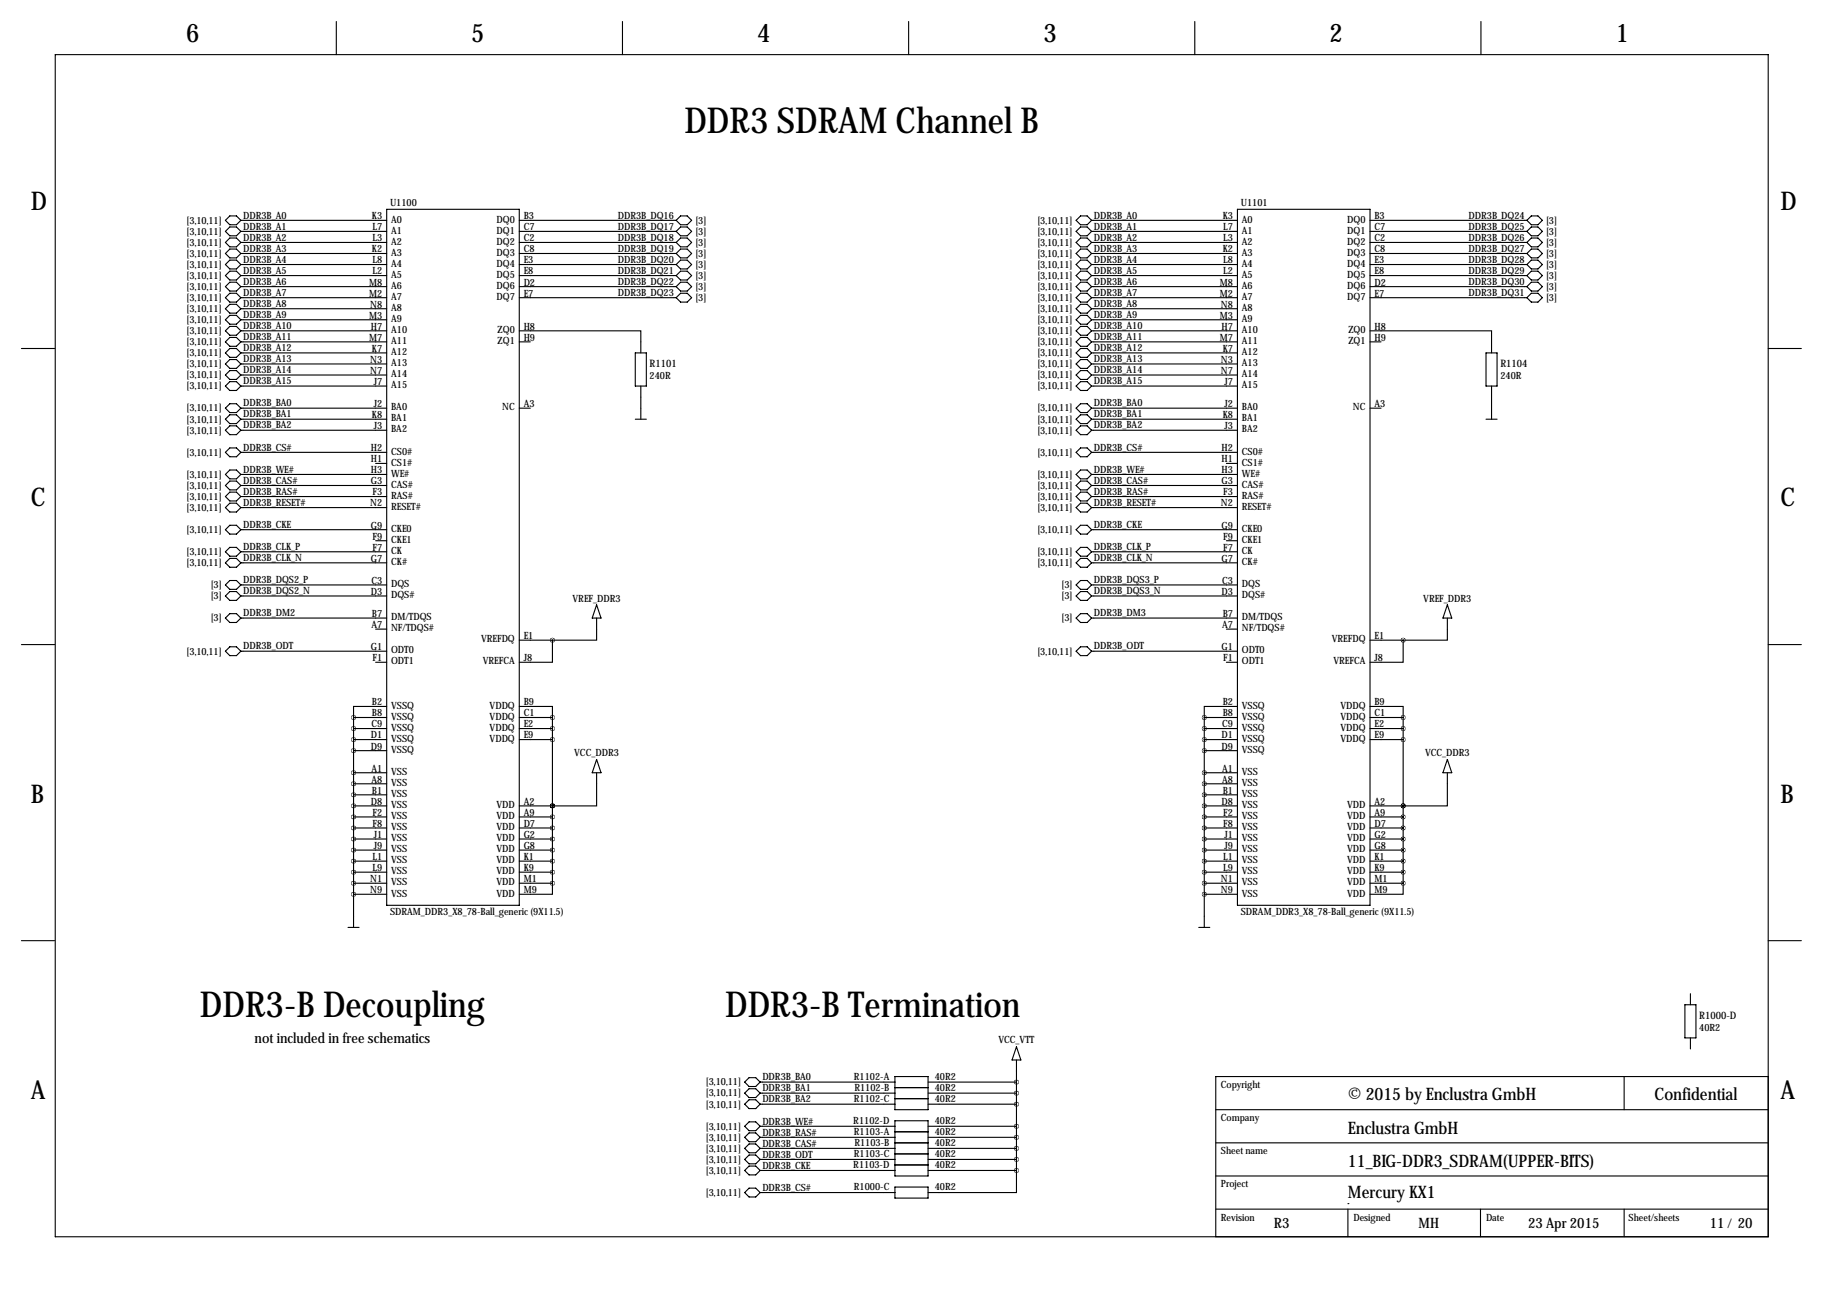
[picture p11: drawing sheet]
<svg xmlns="http://www.w3.org/2000/svg" width="419mm" height="297mm" viewBox="0 0 419 297" stroke-linecap="round" stroke-linejoin="round" font-family="sans-serif">
<g fill="none" stroke="#000" stroke-width=".25">
<path d="M12.7 12.6h393.8v271.7h-393.8zM77.3 4.9v7.7M143.1 4.9v7.7M208.9 4.9v7.7M274.7 4.9v7.7M340.5 4.9v7.7M52.8 49.6h1.6l1 1.1-1 1h-1.6l-1-1zM52.8 52.2h1.6l1 1-1 1h-1.6l-1-1zM52.8 54.7h1.6l1 1-1 1.1h-1.6l-1-1.1zM52.8 57.3h1.6l1 1-1 1h-1.6l-1-1zM52.8 59.8h1.6l1 1-1 1h-1.6l-1-1zM55.4 50.7h33.5"/>
<path d="M55.4 53.2h33.5M55.4 55.7h33.5M55.4 58.3h33.5M88.9 48.1h30.5v160h-30.5zM119.4 50.7h36M119.4 53.2h36M119.4 55.7h36M119.4 58.3h36M156.5 49.6h1.5l1 1.1-1 1h-1.5l-1.1-1zM156.5 52.2h1.5l1 1-1 1h-1.5l-1.1-1zM156.5 54.7h1.5l1 1-1 1.1h-1.5l-1.1-1.1zM156.5 57.3h1.5l1 1-1 1h-1.5l-1.1-1z"/>
<path d="M156.5 59.8h1.5l1 1-1 1h-1.5l-1.1-1zM248.4 49.6h1.5l1.1 1.1-1.1 1h-1.5l-1-1zM248.4 52.2h1.5l1.1 1-1.1 1h-1.5l-1-1zM248.4 54.7h1.5l1.1 1-1.1 1.1h-1.5l-1-1.1zM248.4 57.3h1.5l1.1 1-1.1 1h-1.5l-1-1zM248.4 59.8h1.5l1.1 1-1.1 1h-1.5l-1-1zM251 50.7h33.5M251 53.2h33.5M251 55.7h33.5M251 58.3h33.5M284.5 48.1h30.5v160h-30.5zM315 50.7h36"/>
<path d="M315 53.2h36M315 55.7h36M315 58.3h36M351 50.7l1-1.1h1.6l1 1.1-1 1h-1.6zM351 53.2l1-1h1.6l1 1-1 1h-1.6zM351 55.7l1-1h1.6l1 1-1 1.1h-1.6zM351 58.3l1-1h1.6l1 1-1 1h-1.6zM52.8 62.3h1.6l1 1.1-1 1h-1.6l-1-1zM52.8 64.9h1.6l1 1-1 1h-1.6l-1-1zM52.8 67.4h1.6l1 1-1 1.1h-1.6l-1-1.1zM52.8 70h1.6l1 1-1 1h-1.6l-1-1zM52.8 72.5h1.6l1 1-1 1h-1.6l-1-1z"/>
<path d="M52.8 75h1.6l1 1.1-1 1h-1.6l-1-1zM52.8 77.6h1.6l1 1-1 1h-1.6l-1-1zM55.4 60.8h33.5M55.4 63.4h33.5M55.4 65.9h33.5M55.4 68.4h33.5M55.4 71h33.5M55.4 73.5h33.5M55.4 76.1h33.5M55.4 78.6h33.5M119.4 76.1h27.9v5M119.4 60.8h36"/>
<path d="M119.4 63.4h36M119.4 65.9h36M119.4 68.4h36M119.4 78.6h2.5M156.5 62.3h1.5l1 1.1-1 1h-1.5l-1.1-1zM156.5 64.9h1.5l1 1-1 1h-1.5l-1.1-1zM156.5 67.4h1.5l1 1-1 1.1h-1.5l-1.1-1.1zM248.4 62.3h1.5l1.1 1.1-1.1 1h-1.5l-1-1zM248.4 64.9h1.5l1.1 1-1.1 1h-1.5l-1-1zM248.4 67.4h1.5l1.1 1-1.1 1.1h-1.5l-1-1.1zM248.4 70h1.5l1.1 1-1.1 1h-1.5l-1-1zM248.4 72.5h1.5l1.1 1-1.1 1h-1.5l-1-1z"/>
<path d="M248.4 75h1.5l1.1 1.1-1.1 1h-1.5l-1-1zM248.4 77.6h1.5l1.1 1-1.1 1h-1.5l-1-1zM251 60.8h33.5M251 63.4h33.5M251 65.9h33.5M251 68.4h33.5M251 71h33.5M251 73.5h33.5M251 76.1h33.5M251 78.6h33.5M315 76.1h27.9v5M315 60.8h36"/>
<path d="M315 63.4h36M315 65.9h36M315 68.4h36M315 78.6h2.5M351 60.8l1-1h1.6l1 1-1 1h-1.6zM351 63.4l1-1.1h1.6l1 1.1-1 1h-1.6zM351 65.9l1-1h1.6l1 1-1 1h-1.6zM352 67.4h1.6l1 1-1 1.1h-1.6l-1-1.1zM4.9 80.1h7.6M52.8 80.1h1.6l1 1-1 1.1h-1.6l-1-1.1zM52.8 92.8h1.6l1 1-1 1.1h-1.6l-1-1.1zM52.8 95.4h1.6l1 1-1 1h-1.6l-1-1z"/>
<path d="M52.8 97.9h1.6l1 1-1 1h-1.6l-1-1zM52.8 82.7h1.6l1 1-1 1h-1.6l-1-1zM52.8 85.2h1.6l1 1-1 1h-1.6l-1-1zM52.8 87.7h1.6l1 1.1-1 1h-1.6l-1-1zM55.4 88.8h33.5M55.4 81.1h33.5M55.4 83.7h33.5M55.4 86.2h33.5M55.4 93.8h33.5M55.4 96.4h33.5M55.4 98.9h33.5M119.4 93.8h2.5"/>
<path d="M146 81.1h2.6v7.7h-2.6zM146 96.4h2.6M147.3 88.8v7.6M248.4 80.1h1.5l1.1 1-1.1 1.1h-1.5l-1-1.1zM248.4 92.8h1.5l1.1 1-1.1 1.1h-1.5l-1-1.1zM248.4 95.4h1.5l1.1 1-1.1 1h-1.5l-1-1zM248.4 97.9h1.5l1.1 1-1.1 1h-1.5l-1-1zM248.4 82.7h1.5l1.1 1-1.1 1h-1.5l-1-1zM248.4 85.2h1.5l1.1 1-1.1 1h-1.5l-1-1zM248.4 87.7h1.5l1.1 1.1-1.1 1h-1.5l-1-1zM251 88.8h33.5M251 81.1h33.5"/>
<path d="M251 83.7h33.5M251 86.2h33.5M251 93.8h33.5M251 96.4h33.5M251 98.9h33.5M315 93.8h2.5M341.6 81.1h2.6v7.7h-2.6zM341.6 96.4h2.6M342.9 88.8v7.6M406.5 80.1h7.6M52.8 103h1.6l1 1-1 1h-1.6l-1-1zM52.8 110.6h1.6l1 1-1 1h-1.6l-1-1z"/>
<path d="M52.8 113.1h1.6l1 1.1-1 1h-1.6l-1-1zM52.8 108.1h1.6l1 1-1 1h-1.6l-1-1zM52.8 115.7h1.6l1 1-1 1h-1.6l-1-1zM55.4 104h33.5M55.4 109.1h33.5M55.4 111.6h33.5M55.4 114.2h33.5M55.4 116.7h33.5M86.4 106.5h2.5M248.4 103h1.5l1.1 1-1.1 1h-1.5l-1-1zM248.4 110.6h1.5l1.1 1-1.1 1h-1.5l-1-1zM248.4 113.1h1.5l1.1 1.1-1.1 1h-1.5l-1-1z"/>
<path d="M248.4 108.1h1.5l1.1 1-1.1 1h-1.5l-1-1zM248.4 115.7h1.5l1.1 1-1.1 1h-1.5l-1-1zM251 104h33.5M251 109.1h33.5M251 111.6h33.5M251 114.2h33.5M251 116.7h33.5M281.9 106.5h2.6M51.8 129.4l1-1h1.6l1 1-1 1h-1.6zM52.8 120.8h1.6l1 1-1 1h-1.6l-1-1zM52.8 133.5h1.6l1 1-1 1h-1.6l-1-1zM52.8 136h1.6l1 1-1 1h-1.6l-1-1z"/>
<path d="M52.8 125.8h1.6l1 1.1-1 1h-1.6l-1-1zM55.4 121.8h33.5M55.4 126.9h33.5M55.4 129.4h33.5M55.4 134.5h33.5M55.4 137h33.5M86.4 124.3h2.5M137.2 139.1l1 3h-2.1zM248.4 120.8h1.5l1.1 1-1.1 1h-1.5l-1-1zM248.4 133.5h1.5l1.1 1-1.1 1h-1.5l-1-1zM248.4 136h1.5l1.1 1-1.1 1h-1.5l-1-1zM248.4 125.8h1.5l1.1 1.1-1.1 1h-1.5l-1-1z"/>
<path d="M248.4 128.4h1.5l1.1 1-1.1 1h-1.5l-1-1zM251 121.8h33.5M251 126.9h33.5M251 129.4h33.5M251 134.5h33.5M251 137h33.5M281.9 124.3h2.6M332.7 139.1l1.1 3h-2.1zM4.9 148.2h7.6M51.8 142.1l1-1h1.6l1 1-1 1h-1.6zM52.8 148.7h1.6l1 1-1 1h-1.6l-1-1zM55.4 142.1h33.5"/>
<path d="M55.4 149.7h33.5M86.4 144.6h2.5M86.4 152.3h2.5M119.4 147.2h7.6M127 147.2v5.1h-7.6M137.2 142.1v5.1h-10.2M248.4 148.7h1.5l1.1 1-1.1 1h-1.5l-1-1zM248.4 141.1h1.5l1.1 1-1.1 1h-1.5l-1-1zM251 142.1h33.5M251 149.7h33.5M281.9 144.6h2.6M281.9 152.3h2.6"/>
<path d="M315 147.2h7.6M322.6 147.2v5.1h-7.6M332.7 142.1v5.1h-10.1M406.5 148.2h7.6M81.3 165h7.6M81.3 167.5h7.6M81.3 170h7.6M81.3 172.6h7.6M81.3 177.7h7.6M81.3 165v48.2M88.9 162.4h-7.6v2.6M119.4 162.4h7.6v2.6"/>
<path d="M119.4 165h7.6M119.4 167.5h7.6M119.4 170h7.6M127 165v38.1M137.2 177.7v7.6h-10.2M137.2 174.6l1 3.1h-2.1zM276.9 165h7.6M276.9 167.5h7.6M276.9 170h7.6M276.9 172.6h7.6M276.9 177.7h7.6M276.9 165v48.2"/>
<path d="M284.5 162.4h-7.6v2.6M315 162.4h7.6v2.6M315 165h7.6M315 167.5h7.6M315 170h7.6M322.6 165v38.1M332.7 177.7v7.6h-10.1M332.7 174.6l1.1 3.1h-2.1zM81.3 180.2h7.6M81.3 182.7h7.6M81.3 185.3h7.6M81.3 187.8h7.6"/>
<path d="M81.3 190.4h7.6M81.3 192.9h7.6M81.3 195.4h7.6M81.3 198h7.6M119.4 185.3h7.6M119.4 187.8h7.6M119.4 190.4h7.6M119.4 192.9h7.6M119.4 195.4h7.6M119.4 198h7.6M127 185.3h.1M276.9 180.2h7.6"/>
<path d="M276.9 182.7h7.6M276.9 185.3h7.6M276.9 187.8h7.6M276.9 190.4h7.6M276.9 192.9h7.6M276.9 195.4h7.6M276.9 198h7.6M315 185.3h7.6M315 187.8h7.6M315 190.4h7.6M315 192.9h7.6M315 195.4h7.6"/>
<path d="M315 198h7.6M322.6 185.3h.1M4.9 216.3h7.6M80 213.2h2.5M81.3 200.5h7.6M81.3 203.1h7.6M81.3 205.6h7.6M119.4 200.5h7.6M119.4 203.1h7.6M127 203.1v2.5h-7.6M275.6 213.2h2.5M276.9 200.5h7.6"/>
<path d="M276.9 203.1h7.6M276.9 205.6h7.6M315 200.5h7.6M315 203.1h7.6M322.6 203.1v2.5h-7.6M406.5 216.3h7.6M387.3 231h2.6v7.6h-2.6zM388.6 228.5v2.5M388.6 238.6v2.6M171.2 248.8l1-1h1.5l1.1 1-1.1 1h-1.5zM171.2 251.3l1-1h1.5l1.1 1-1.1 1h-1.5zM171.2 253.9l1-1.1h1.5l1.1 1.1-1.1 1h-1.5z"/>
<path d="M171.2 258.9l1-1h1.5l1.1 1-1.1 1.1h-1.5zM174.8 248.8h30.9M174.8 251.3h30.9M174.8 253.9h30.9M174.8 258.9h30.9M205.7 247.5h7.7v7.6h-7.7zM205.7 257.7h7.7v12.7h-7.7zM205.7 250h7.7M205.7 252.6h7.7M213.4 248.8h20.3M213.4 251.3h20.3M213.4 253.9h20.3"/>
<path d="M213.4 258.9h20.3M233.7 240.7l1 3h-2zM233.7 243.7v25.4M279.5 255.1h127M373.4 247.5v7.6M406.5 247.5h-127v36.8M171.2 264l1-1h1.5l1.1 1-1.1 1h-1.5zM171.2 261.5l1-1h1.5l1.1 1-1.1 1h-1.5zM171.2 274.2l1-1h1.5l1.1 1-1.1 1h-1.5zM171.2 269.1l1-1h1.5l1.1 1-1.1 1h-1.5zM171.2 266.6l1-1.1h1.5l1.1 1.1-1.1 1h-1.5zM174.8 261.5h30.9"/>
<path d="M174.8 264h30.9M174.8 266.6h30.9M174.8 269.1h30.9M174.8 274.2h30.9M205.7 262.7h7.7M205.7 272.9h7.7v2.5h-7.7zM205.7 260.2h7.7M205.7 265.3h7.7M205.7 267.8h7.7M213.4 261.5h20.3M213.4 264h20.3M213.4 266.6h20.3"/>
<path d="M213.4 269.1h20.3M233.7 269.1v5.1h-20.3M279.5 278h127M279.5 270.4h127M279.5 262.7h127M309.9 276.7h.1M309.9 278v6.3M340.4 278v6.3M373.4 278v6.3"/>
</g>
<path d="M81.2 182.7a.05 .05 0 0 0 .1 0 .05 .05 0 0 0-.1 0zM81.2 180.2a.05 .05 0 0 0 .1 0 .05 .05 0 0 0-.1 0zM81.2 177.7a.05 .05 0 0 0 .1 0 .05 .05 0 0 0-.1 0zM81.2 170a.05 .05 0 0 0 .1 0 .05 .05 0 0 0-.1 0zM81.2 167.5a.05 .05 0 0 0 .1 0 .05 .05 0 0 0-.1 0zM81.2 165a.05 .05 0 0 0 .1 0 .05 .05 0 0 0-.1 0zM81.2 203.1a.05 .05 0 0 0 .1 0 .05 .05 0 0 0-.1 0zM81.2 200.5a.05 .05 0 0 0 .1 0 .05 .05 0 0 0-.1 0zM81.2 198a.05 .05 0 0 0 .1 0 .05 .05 0 0 0-.1 0zM81.2 185.3a.05 .05 0 0 0 .1 0 .05 .05 0 0 0-.1 0zM81.2 195.4a.05 .05 0 0 0 .1 0 .05 .05 0 0 0-.1 0zM81.2 190.4a.05 .05 0 0 0 .1 0 .05 .05 0 0 0-.1 0zM81.2 205.6a.05 .05 0 0 0 .1 0 .05 .05 0 0 0-.1 0zM81.2 187.8a.05 .05 0 0 0 .1 0 .05 .05 0 0 0-.1 0zM81.2 192.9a.05 .05 0 0 0 .1 0 .05 .05 0 0 0-.1 0zM322.5 167.5a.05 .05 0 0 0 .1 0 .05 .05 0 0 0-.1 0zM322.5 165a.05 .05 0 0 0 .1 0 .05 .05 0 0 0-.1 0zM322.5 203.1a.05 .05 0 0 0 .1 0 .05 .05 0 0 0-.1 0zM322.5 200.5a.05 .05 0 0 0 .1 0 .05 .05 0 0 0-.1 0zM322.5 198a.05 .05 0 0 0 .1 0 .05 .05 0 0 0-.1 0zM322.5 195.4a.05 .05 0 0 0 .1 0 .05 .05 0 0 0-.1 0zM322.5 185.3a.05 .05 0 0 0 .1 0 .05 .05 0 0 0-.1 0zM322.5 190.4a.05 .05 0 0 0 .1 0 .05 .05 0 0 0-.1 0zM322.5 185.3a.05 .05 0 0 0 .1 0 .05 .05 0 0 0-.1 0zM322.5 187.8a.05 .05 0 0 0 .1 0 .05 .05 0 0 0-.1 0zM322.5 192.9a.05 .05 0 0 0 .1 0 .05 .05 0 0 0-.1 0zM276.8 182.7a.05 .05 0 0 0 .1 0 .05 .05 0 0 0-.1 0zM276.8 180.2a.05 .05 0 0 0 .1 0 .05 .05 0 0 0-.1 0zM276.8 177.7a.05 .05 0 0 0 .1 0 .05 .05 0 0 0-.1 0zM276.8 170a.05 .05 0 0 0 .1 0 .05 .05 0 0 0-.1 0zM276.8 167.5a.05 .05 0 0 0 .1 0 .05 .05 0 0 0-.1 0zM276.8 165a.05 .05 0 0 0 .1 0 .05 .05 0 0 0-.1 0zM276.8 203.1a.05 .05 0 0 0 .1 0 .05 .05 0 0 0-.1 0zM276.8 200.5a.05 .05 0 0 0 .1 0 .05 .05 0 0 0-.1 0zM276.8 198a.05 .05 0 0 0 .1 0 .05 .05 0 0 0-.1 0zM276.8 185.3a.05 .05 0 0 0 .1 0 .05 .05 0 0 0-.1 0zM276.8 195.4a.05 .05 0 0 0 .1 0 .05 .05 0 0 0-.1 0zM276.8 190.4a.05 .05 0 0 0 .1 0 .05 .05 0 0 0-.1 0zM276.8 205.6a.05 .05 0 0 0 .1 0 .05 .05 0 0 0-.1 0zM276.8 187.8a.05 .05 0 0 0 .1 0 .05 .05 0 0 0-.1 0zM276.8 192.9a.05 .05 0 0 0 .1 0 .05 .05 0 0 0-.1 0zM322.5 147.2a.05 .05 0 0 0 .1 0 .05 .05 0 0 0-.1 0zM233.6 248.8a.05 .05 0 0 0 .1 0 .05 .05 0 0 0-.1 0zM233.6 251.3a.05 .05 0 0 0 .1 0 .05 .05 0 0 0-.1 0zM233.6 253.9a.05 .05 0 0 0 .1 0 .05 .05 0 0 0-.1 0zM233.6 258.9a.05 .05 0 0 0 .1 0 .05 .05 0 0 0-.1 0zM233.6 261.5a.05 .05 0 0 0 .1 0 .05 .05 0 0 0-.1 0zM233.6 264a.05 .05 0 0 0 .1 0 .05 .05 0 0 0-.1 0zM233.6 266.6a.05 .05 0 0 0 .1 0 .05 .05 0 0 0-.1 0zM233.6 269.1a.05 .05 0 0 0 .1 0 .05 .05 0 0 0-.1 0zM81.2 172.6a.05 .05 0 0 0 .1 0 .05 .05 0 0 0-.1 0zM322.5 170a.05 .05 0 0 0 .1 0 .05 .05 0 0 0-.1 0zM276.8 172.6a.05 .05 0 0 0 .1 0 .05 .05 0 0 0-.1 0z" fill="#000" stroke="#000" stroke-width="1"/>
<g font-size="8.2">
<text x="157.4" y="30.5">DDR3 SDRAM Channel B</text>
<text x="46" y="233.7">DDR3-B Decoupling</text>
<text x="166.7" y="233.7">DDR3-B Termination</text>
</g>
<g font-size="5.9">
<text x="42.8" y="9.8">6</text>
<text x="108.3" y="9.8">5</text>
<text x="174.1" y="9.8">4</text>
<text x="239.9" y="9.8">3</text>
<text x="305.7" y="9.8">2</text>
<text x="371.4" y="9.8">1</text>
<text x="7.1" y="48.4">D</text>
<text x="409.3" y="48.4">D</text>
<text x="7.1" y="116.4">C</text>
<text x="409.3" y="116.4">C</text>
<text x="7.1" y="184.5">B</text>
<text x="409.3" y="184.5">B</text>
<text x="7.1" y="252.6">A</text>
<text x="409.3" y="252.6">A</text>
</g>
<g font-size="4">
<text x="309.9" y="252.8">© 2015 by Enclustra GmbH</text>
<text x="380.4" y="252.8">Confidential</text>
<text x="309.9" y="260.7">Enclustra GmbH</text>
<text x="309.9" y="268.3">11_BIG-DDR3_SDRAM(UPPER-BITS)</text>
<text x="309.9" y="275.4">Mercury KX1</text>
</g>
<g font-size="3.3">
<text x="58.5" y="239.7">not included in free schematics</text>
<text x="292.9" y="282.3">R3</text>
<text x="326.1" y="282.3">MH</text>
<text x="351.3" y="282.3">23 Apr 2015</text>
<text x="393.1" y="282.3">11 / 20</text>
</g>
<g font-size="2.4">
<text x="149.4" y="84.4">R1101</text>
<text x="344.9" y="84.4">R1104</text>
<text x="390.7" y="234.3">R1000-D</text>
</g>
<g font-size="2.3">
<text x="89.7" y="47.4">U1100</text>
<text x="285.2" y="47.4">U1101</text>
<text x="42.9" y="51.4">[3,10,11]</text>
<text x="42.9" y="54">[3,10,11]</text>
<text x="55.9" y="50.3">DDR3B_A0</text>
<text x="55.9" y="52.8">DDR3B_A1</text>
<text x="85.5" y="50.4">K3</text>
<text x="85.6" y="52.9">L7</text>
<text x="89.9" y="51.2">A0</text>
<text x="89.9" y="53.7">A1</text>
<text x="114.1" y="51.2">DQ0</text>
<text x="114.1" y="53.7">DQ1</text>
<text x="120.4" y="50.4">B3</text>
<text x="120.4" y="52.9">C7</text>
<text x="142" y="50.3">DDR3B_DQ16</text>
<text x="142" y="52.8">DDR3B_DQ17</text>
<text x="159.9" y="51.4">[3]</text>
<text x="159.9" y="54">[3]</text>
<text x="238.5" y="51.4">[3,10,11]</text>
<text x="238.5" y="54">[3,10,11]</text>
<text x="251.5" y="50.3">DDR3B_A0</text>
<text x="251.5" y="52.8">DDR3B_A1</text>
<text x="281.1" y="50.4">K3</text>
<text x="281.2" y="52.9">L7</text>
<text x="285.5" y="51.2">A0</text>
<text x="285.5" y="53.7">A1</text>
<text x="309.7" y="51.2">DQ0</text>
<text x="309.7" y="53.7">DQ1</text>
<text x="316" y="50.4">B3</text>
<text x="316" y="52.9">C7</text>
<text x="337.6" y="50.3">DDR3B_DQ24</text>
<text x="337.6" y="52.8">DDR3B_DQ25</text>
<text x="355.4" y="51.4">[3]</text>
<text x="355.4" y="54">[3]</text>
<text x="42.9" y="56.5">[3,10,11]</text>
<text x="42.9" y="59">[3,10,11]</text>
<text x="55.9" y="55.3">DDR3B_A2</text>
<text x="55.9" y="57.9">DDR3B_A3</text>
<text x="85.5" y="58">K2</text>
<text x="85.6" y="55.5">L3</text>
<text x="89.9" y="56.3">A2</text>
<text x="89.9" y="58.8">A3</text>
<text x="114.1" y="56.3">DQ2</text>
<text x="114.1" y="58.8">DQ3</text>
<text x="120.4" y="55.5">C2</text>
<text x="120.4" y="58">C8</text>
<text x="142" y="55.3">DDR3B_DQ18</text>
<text x="142" y="57.9">DDR3B_DQ19</text>
<text x="159.9" y="56.5">[3]</text>
<text x="159.9" y="59">[3]</text>
<text x="238.5" y="56.5">[3,10,11]</text>
<text x="238.5" y="59">[3,10,11]</text>
<text x="251.5" y="55.3">DDR3B_A2</text>
<text x="251.5" y="57.9">DDR3B_A3</text>
<text x="281.1" y="58">K2</text>
<text x="281.2" y="55.5">L3</text>
<text x="285.5" y="56.3">A2</text>
<text x="285.5" y="58.8">A3</text>
<text x="309.7" y="56.3">DQ2</text>
<text x="309.7" y="58.8">DQ3</text>
<text x="316" y="55.5">C2</text>
<text x="316" y="58">C8</text>
<text x="337.6" y="55.3">DDR3B_DQ26</text>
<text x="337.6" y="57.9">DDR3B_DQ27</text>
<text x="355.4" y="56.5">[3]</text>
<text x="355.4" y="59">[3]</text>
<text x="42.9" y="61.6">[3,10,11]</text>
<text x="42.9" y="64.1">[3,10,11]</text>
<text x="55.9" y="60.4">DDR3B_A4</text>
<text x="55.9" y="63">DDR3B_A5</text>
<text x="55.9" y="65.5">DDR3B_A6</text>
<text x="84.9" y="65.6">M8</text>
<text x="85.6" y="60.6">L8</text>
<text x="85.6" y="63.1">L2</text>
<text x="89.9" y="61.3">A4</text>
<text x="89.9" y="63.9">A5</text>
<text x="114.1" y="61.3">DQ4</text>
<text x="114.1" y="63.9">DQ5</text>
<text x="120.4" y="60.6">E3</text>
<text x="120.4" y="63.1">E8</text>
<text x="120.4" y="65.6">D2</text>
<text x="142" y="60.4">DDR3B_DQ20</text>
<text x="142" y="63">DDR3B_DQ21</text>
<text x="142" y="65.5">DDR3B_DQ22</text>
<text x="159.9" y="61.6">[3]</text>
<text x="159.9" y="64.1">[3]</text>
<text x="238.5" y="61.6">[3,10,11]</text>
<text x="238.5" y="64.1">[3,10,11]</text>
<text x="251.5" y="60.4">DDR3B_A4</text>
<text x="251.5" y="63">DDR3B_A5</text>
<text x="251.5" y="65.5">DDR3B_A6</text>
<text x="280.4" y="65.6">M8</text>
<text x="281.2" y="60.6">L8</text>
<text x="281.2" y="63.1">L2</text>
<text x="285.5" y="61.3">A4</text>
<text x="285.5" y="63.9">A5</text>
<text x="309.7" y="61.3">DQ4</text>
<text x="309.7" y="63.9">DQ5</text>
<text x="316" y="60.6">E3</text>
<text x="316" y="63.1">E8</text>
<text x="316" y="65.6">D2</text>
<text x="337.6" y="60.4">DDR3B_DQ28</text>
<text x="337.6" y="63">DDR3B_DQ29</text>
<text x="337.6" y="65.5">DDR3B_DQ30</text>
<text x="355.4" y="61.6">[3]</text>
<text x="355.4" y="64.1">[3]</text>
<text x="42.9" y="66.7">[3,10,11]</text>
<text x="42.9" y="69.2">[3,10,11]</text>
<text x="42.9" y="71.7">[3,10,11]</text>
<text x="55.9" y="68">DDR3B_A7</text>
<text x="55.9" y="70.6">DDR3B_A8</text>
<text x="84.9" y="68.2">M2</text>
<text x="85.1" y="70.7">N8</text>
<text x="89.9" y="66.4">A6</text>
<text x="89.9" y="69">A7</text>
<text x="89.9" y="71.5">A8</text>
<text x="114.1" y="66.4">DQ6</text>
<text x="114.1" y="69">DQ7</text>
<text x="120.4" y="68.2">E7</text>
<text x="142" y="68">DDR3B_DQ23</text>
<text x="159.9" y="66.7">[3]</text>
<text x="159.9" y="69.2">[3]</text>
<text x="238.5" y="66.7">[3,10,11]</text>
<text x="238.5" y="69.2">[3,10,11]</text>
<text x="238.5" y="71.7">[3,10,11]</text>
<text x="251.5" y="68">DDR3B_A7</text>
<text x="251.5" y="70.6">DDR3B_A8</text>
<text x="280.4" y="68.2">M2</text>
<text x="280.7" y="70.7">N8</text>
<text x="285.5" y="66.4">A6</text>
<text x="285.5" y="69">A7</text>
<text x="285.5" y="71.5">A8</text>
<text x="309.7" y="66.4">DQ6</text>
<text x="309.7" y="69">DQ7</text>
<text x="316" y="68.2">E7</text>
<text x="337.6" y="68">DDR3B_DQ31</text>
<text x="355.4" y="66.7">[3]</text>
<text x="355.4" y="69.2">[3]</text>
<text x="42.9" y="74.3">[3,10,11]</text>
<text x="42.9" y="76.8">[3,10,11]</text>
<text x="55.9" y="73.1">DDR3B_A9</text>
<text x="55.9" y="75.7">DDR3B_A10</text>
<text x="84.9" y="73.3">M3</text>
<text x="85.2" y="75.8">H7</text>
<text x="89.9" y="74">A9</text>
<text x="89.9" y="76.6">A10</text>
<text x="114.4" y="76.6">ZQ0</text>
<text x="120.4" y="75.8">H8</text>
<text x="238.5" y="74.3">[3,10,11]</text>
<text x="238.5" y="76.8">[3,10,11]</text>
<text x="251.5" y="73.1">DDR3B_A9</text>
<text x="251.5" y="75.7">DDR3B_A10</text>
<text x="280.4" y="73.3">M3</text>
<text x="280.8" y="75.8">H7</text>
<text x="285.5" y="74">A9</text>
<text x="285.5" y="76.6">A10</text>
<text x="310" y="76.6">ZQ0</text>
<text x="316" y="75.8">H8</text>
<text x="42.9" y="79.4">[3,10,11]</text>
<text x="42.9" y="81.9">[3,10,11]</text>
<text x="55.9" y="78.2">DDR3B_A11</text>
<text x="55.9" y="80.7">DDR3B_A12</text>
<text x="55.9" y="83.3">DDR3B_A13</text>
<text x="84.9" y="78.3">M7</text>
<text x="85.1" y="83.4">N3</text>
<text x="85.5" y="80.9">K7</text>
<text x="89.9" y="79.1">A11</text>
<text x="89.9" y="81.7">A12</text>
<text x="114.4" y="79.1">ZQ1</text>
<text x="120.4" y="78.3">H9</text>
<text x="238.5" y="79.4">[3,10,11]</text>
<text x="238.5" y="81.9">[3,10,11]</text>
<text x="251.5" y="78.2">DDR3B_A11</text>
<text x="251.5" y="80.7">DDR3B_A12</text>
<text x="251.5" y="83.3">DDR3B_A13</text>
<text x="280.4" y="78.3">M7</text>
<text x="280.7" y="83.4">N3</text>
<text x="281.1" y="80.9">K7</text>
<text x="285.5" y="79.1">A11</text>
<text x="285.5" y="81.7">A12</text>
<text x="310" y="79.1">ZQ1</text>
<text x="316" y="78.3">H9</text>
<text x="42.9" y="84.4">[3,10,11]</text>
<text x="42.9" y="87">[3,10,11]</text>
<text x="42.9" y="89.5">[3,10,11]</text>
<text x="55.9" y="85.8">DDR3B_A14</text>
<text x="55.9" y="88.4">DDR3B_A15</text>
<text x="85.1" y="86">N7</text>
<text x="85.9" y="88.5">J7</text>
<text x="89.9" y="84.2">A13</text>
<text x="89.9" y="86.7">A14</text>
<text x="89.9" y="89.3">A15</text>
<text x="149.4" y="87.2">240R</text>
<text x="238.5" y="84.4">[3,10,11]</text>
<text x="238.5" y="87">[3,10,11]</text>
<text x="238.5" y="89.5">[3,10,11]</text>
<text x="251.5" y="85.8">DDR3B_A14</text>
<text x="251.5" y="88.4">DDR3B_A15</text>
<text x="280.7" y="86">N7</text>
<text x="281.5" y="88.5">J7</text>
<text x="285.5" y="84.2">A13</text>
<text x="285.5" y="86.7">A14</text>
<text x="285.5" y="89.3">A15</text>
<text x="344.9" y="87.2">240R</text>
<text x="42.9" y="94.6">[3,10,11]</text>
<text x="55.9" y="93.4">DDR3B_BA0</text>
<text x="55.9" y="96">DDR3B_BA1</text>
<text x="85.9" y="93.6">J2</text>
<text x="89.9" y="94.4">BA0</text>
<text x="115.5" y="94.4">NC</text>
<text x="120.4" y="93.6">A3</text>
<text x="238.5" y="94.6">[3,10,11]</text>
<text x="251.5" y="93.4">DDR3B_BA0</text>
<text x="251.5" y="96">DDR3B_BA1</text>
<text x="281.5" y="93.6">J2</text>
<text x="285.5" y="94.4">BA0</text>
<text x="311" y="94.4">NC</text>
<text x="316" y="93.6">A3</text>
<text x="42.9" y="97.1">[3,10,11]</text>
<text x="42.9" y="99.7">[3,10,11]</text>
<text x="55.9" y="98.5">DDR3B_BA2</text>
<text x="85.5" y="96.1">K8</text>
<text x="85.9" y="98.7">J3</text>
<text x="89.9" y="96.9">BA1</text>
<text x="89.9" y="99.4">BA2</text>
<text x="238.5" y="97.1">[3,10,11]</text>
<text x="238.5" y="99.7">[3,10,11]</text>
<text x="251.5" y="98.5">DDR3B_BA2</text>
<text x="281.1" y="96.1">K8</text>
<text x="281.5" y="98.7">J3</text>
<text x="285.5" y="96.9">BA1</text>
<text x="285.5" y="99.4">BA2</text>
<text x="42.9" y="104.8">[3,10,11]</text>
<text x="55.9" y="103.6">DDR3B_CS#</text>
<text x="85.2" y="103.7">H2</text>
<text x="85.2" y="106.3">H1</text>
<text x="89.9" y="104.5">CS0#</text>
<text x="89.9" y="107.1">CS1#</text>
<text x="238.5" y="104.8">[3,10,11]</text>
<text x="251.5" y="103.6">DDR3B_CS#</text>
<text x="280.8" y="103.7">H2</text>
<text x="280.8" y="106.3">H1</text>
<text x="285.5" y="104.5">CS0#</text>
<text x="285.5" y="107.1">CS1#</text>
<text x="42.9" y="112.4">[3,10,11]</text>
<text x="42.9" y="109.8">[3,10,11]</text>
<text x="55.9" y="111.2">DDR3B_CAS#</text>
<text x="55.9" y="113.8">DDR3B_RAS#</text>
<text x="55.9" y="108.7">DDR3B_WE#</text>
<text x="85.2" y="108.8">H3</text>
<text x="85.2" y="111.4">G3</text>
<text x="85.6" y="113.9">F3</text>
<text x="89.9" y="109.6">WE#</text>
<text x="89.9" y="112.1">CAS#</text>
<text x="238.5" y="112.4">[3,10,11]</text>
<text x="238.5" y="109.8">[3,10,11]</text>
<text x="251.5" y="111.2">DDR3B_CAS#</text>
<text x="251.5" y="113.8">DDR3B_RAS#</text>
<text x="251.5" y="108.7">DDR3B_WE#</text>
<text x="280.8" y="108.8">H3</text>
<text x="280.8" y="111.4">G3</text>
<text x="281.2" y="113.9">F3</text>
<text x="285.5" y="109.6">WE#</text>
<text x="285.5" y="112.1">CAS#</text>
<text x="42.9" y="114.9">[3,10,11]</text>
<text x="42.9" y="117.5">[3,10,11]</text>
<text x="55.9" y="116.3">DDR3B_RESET#</text>
<text x="85.1" y="116.4">N2</text>
<text x="89.9" y="114.7">RAS#</text>
<text x="89.9" y="117.2">RESET#</text>
<text x="238.5" y="114.9">[3,10,11]</text>
<text x="238.5" y="117.5">[3,10,11]</text>
<text x="251.5" y="116.3">DDR3B_RESET#</text>
<text x="280.7" y="116.4">N2</text>
<text x="285.5" y="114.7">RAS#</text>
<text x="285.5" y="117.2">RESET#</text>
<text x="42.9" y="122.5">[3,10,11]</text>
<text x="55.9" y="121.4">DDR3B_CKE</text>
<text x="85.2" y="121.5">G9</text>
<text x="85.6" y="124.1">F9</text>
<text x="89.9" y="122.3">CKE0</text>
<text x="89.9" y="124.8">CKE1</text>
<text x="238.5" y="122.5">[3,10,11]</text>
<text x="251.5" y="121.4">DDR3B_CKE</text>
<text x="280.8" y="121.5">G9</text>
<text x="281.2" y="124.1">F9</text>
<text x="285.5" y="122.3">CKE0</text>
<text x="285.5" y="124.8">CKE1</text>
<text x="42.9" y="127.6">[3,10,11]</text>
<text x="42.9" y="130.2">[3,10,11]</text>
<text x="55.9" y="126.5">DDR3B_CLK_P</text>
<text x="55.9" y="129">DDR3B_CLK_N</text>
<text x="85.2" y="129.1">G7</text>
<text x="85.6" y="126.6">F7</text>
<text x="89.9" y="127.4">CK</text>
<text x="89.9" y="129.9">CK#</text>
<text x="238.5" y="127.6">[3,10,11]</text>
<text x="238.5" y="130.2">[3,10,11]</text>
<text x="251.5" y="126.5">DDR3B_CLK_P</text>
<text x="251.5" y="129">DDR3B_CLK_N</text>
<text x="280.8" y="129.1">G7</text>
<text x="281.2" y="126.6">F7</text>
<text x="285.5" y="127.4">CK</text>
<text x="285.5" y="129.9">CK#</text>
<text x="48.5" y="135.2">[3]</text>
<text x="48.5" y="137.8">[3]</text>
<text x="55.9" y="134.1">DDR3B_DQS2_P</text>
<text x="55.9" y="136.6">DDR3B_DQS2_N</text>
<text x="85.2" y="136.8">D3</text>
<text x="85.4" y="134.2">C3</text>
<text x="89.9" y="135">DQS</text>
<text x="89.9" y="137.5">DQS#</text>
<text x="244" y="135.2">[3]</text>
<text x="244" y="137.8">[3]</text>
<text x="251.5" y="134.1">DDR3B_DQS3_P</text>
<text x="251.5" y="136.6">DDR3B_DQS3_N</text>
<text x="280.8" y="136.8">D3</text>
<text x="281" y="134.2">C3</text>
<text x="285.5" y="135">DQS</text>
<text x="285.5" y="137.5">DQS#</text>
<text x="48.5" y="142.9">[3]</text>
<text x="55.9" y="141.7">DDR3B_DM2</text>
<text x="85.5" y="141.8">B7</text>
<text x="89.9" y="142.6">DM/TDQS</text>
<text x="131.6" y="138.3">VREF_DDR3</text>
<text x="244" y="142.9">[3]</text>
<text x="251.5" y="141.7">DDR3B_DM3</text>
<text x="281.1" y="141.8">B7</text>
<text x="285.5" y="142.6">DM/TDQS</text>
<text x="327.2" y="138.3">VREF_DDR3</text>
<text x="55.9" y="149.3">DDR3B_ODT</text>
<text x="85.2" y="149.5">G1</text>
<text x="85.4" y="144.4">A7</text>
<text x="89.9" y="145.2">NF/TDQS#</text>
<text x="110.6" y="147.7">VREFDQ</text>
<text x="120.4" y="146.9">E1</text>
<text x="251.5" y="149.3">DDR3B_ODT</text>
<text x="280.8" y="149.5">G1</text>
<text x="281" y="144.4">A7</text>
<text x="285.5" y="145.2">NF/TDQS#</text>
<text x="306.2" y="147.7">VREFDQ</text>
<text x="316" y="146.9">E1</text>
<text x="42.9" y="150.5">[3,10,11]</text>
<text x="85.6" y="152">F1</text>
<text x="89.9" y="150.2">ODT0</text>
<text x="89.9" y="152.8">ODT1</text>
<text x="111" y="152.8">VREFCA</text>
<text x="120.4" y="152">J8</text>
<text x="238.5" y="150.5">[3,10,11]</text>
<text x="281.2" y="152">F1</text>
<text x="285.5" y="150.2">ODT0</text>
<text x="285.5" y="152.8">ODT1</text>
<text x="306.6" y="152.8">VREFCA</text>
<text x="316" y="152">J8</text>
<text x="85.4" y="167.2">C9</text>
<text x="85.5" y="162.2">B2</text>
<text x="85.5" y="164.7">B8</text>
<text x="89.9" y="162.9">VSSQ</text>
<text x="89.9" y="165.5">VSSQ</text>
<text x="112.6" y="162.9">VDDQ</text>
<text x="112.6" y="165.5">VDDQ</text>
<text x="120.4" y="162.2">B9</text>
<text x="120.4" y="164.7">C1</text>
<text x="120.4" y="167.2">E2</text>
<text x="281" y="167.2">C9</text>
<text x="281.1" y="162.2">B2</text>
<text x="281.1" y="164.7">B8</text>
<text x="285.5" y="162.9">VSSQ</text>
<text x="285.5" y="165.5">VSSQ</text>
<text x="308.1" y="162.9">VDDQ</text>
<text x="308.1" y="165.5">VDDQ</text>
<text x="316" y="162.2">B9</text>
<text x="316" y="164.7">C1</text>
<text x="316" y="167.2">E2</text>
<text x="85.2" y="169.8">D1</text>
<text x="85.2" y="172.3">D9</text>
<text x="89.9" y="168">VSSQ</text>
<text x="89.9" y="170.6">VSSQ</text>
<text x="89.9" y="173.1">VSSQ</text>
<text x="112.6" y="168">VDDQ</text>
<text x="112.6" y="170.6">VDDQ</text>
<text x="120.4" y="169.8">E9</text>
<text x="132" y="173.8">VCC_DDR3</text>
<text x="280.8" y="169.8">D1</text>
<text x="280.8" y="172.3">D9</text>
<text x="285.5" y="168">VSSQ</text>
<text x="285.5" y="170.6">VSSQ</text>
<text x="285.5" y="173.1">VSSQ</text>
<text x="308.1" y="168">VDDQ</text>
<text x="308.1" y="170.6">VDDQ</text>
<text x="316" y="169.8">E9</text>
<text x="327.6" y="173.8">VCC_DDR3</text>
<text x="85.4" y="177.4">A1</text>
<text x="85.4" y="179.9">A8</text>
<text x="89.9" y="178.2">VSS</text>
<text x="281" y="177.4">A1</text>
<text x="281" y="179.9">A8</text>
<text x="285.5" y="178.2">VSS</text>
<text x="85.2" y="185">D8</text>
<text x="85.5" y="182.5">B1</text>
<text x="89.9" y="180.7">VSS</text>
<text x="89.9" y="183.3">VSS</text>
<text x="89.9" y="185.8">VSS</text>
<text x="114.1" y="185.8">VDD</text>
<text x="120.4" y="185">A2</text>
<text x="280.8" y="185">D8</text>
<text x="281.1" y="182.5">B1</text>
<text x="285.5" y="180.7">VSS</text>
<text x="285.5" y="183.3">VSS</text>
<text x="285.5" y="185.8">VSS</text>
<text x="309.7" y="185.8">VDD</text>
<text x="316" y="185">A2</text>
<text x="85.6" y="187.6">F2</text>
<text x="85.6" y="190.1">F8</text>
<text x="89.9" y="188.3">VSS</text>
<text x="89.9" y="190.9">VSS</text>
<text x="114.1" y="188.3">VDD</text>
<text x="114.1" y="190.9">VDD</text>
<text x="120.4" y="187.6">A9</text>
<text x="120.4" y="190.1">D7</text>
<text x="281.2" y="187.6">F2</text>
<text x="281.2" y="190.1">F8</text>
<text x="285.5" y="188.3">VSS</text>
<text x="285.5" y="190.9">VSS</text>
<text x="309.7" y="188.3">VDD</text>
<text x="309.7" y="190.9">VDD</text>
<text x="316" y="187.6">A9</text>
<text x="316" y="190.1">D7</text>
<text x="85.6" y="197.7">L1</text>
<text x="85.9" y="192.6">J1</text>
<text x="85.9" y="195.2">J9</text>
<text x="89.9" y="193.4">VSS</text>
<text x="89.9" y="196">VSS</text>
<text x="114.1" y="193.4">VDD</text>
<text x="114.1" y="196">VDD</text>
<text x="120.4" y="192.6">G2</text>
<text x="120.4" y="195.2">G8</text>
<text x="120.4" y="197.7">K1</text>
<text x="281.2" y="197.7">L1</text>
<text x="281.5" y="192.6">J1</text>
<text x="281.5" y="195.2">J9</text>
<text x="285.5" y="193.4">VSS</text>
<text x="285.5" y="196">VSS</text>
<text x="309.7" y="193.4">VDD</text>
<text x="309.7" y="196">VDD</text>
<text x="316" y="192.6">G2</text>
<text x="316" y="195.2">G8</text>
<text x="316" y="197.7">K1</text>
<text x="85.1" y="202.8">N1</text>
<text x="85.6" y="200.3">L9</text>
<text x="89.9" y="198.5">VSS</text>
<text x="89.9" y="201">VSS</text>
<text x="89.9" y="203.6">VSS</text>
<text x="114.1" y="198.5">VDD</text>
<text x="114.1" y="201">VDD</text>
<text x="114.1" y="203.6">VDD</text>
<text x="120.4" y="200.3">K9</text>
<text x="120.4" y="202.8">M1</text>
<text x="280.7" y="202.8">N1</text>
<text x="281.2" y="200.3">L9</text>
<text x="285.5" y="198.5">VSS</text>
<text x="285.5" y="201">VSS</text>
<text x="285.5" y="203.6">VSS</text>
<text x="309.7" y="198.5">VDD</text>
<text x="309.7" y="201">VDD</text>
<text x="309.7" y="203.6">VDD</text>
<text x="316" y="200.3">K9</text>
<text x="316" y="202.8">M1</text>
<text x="85.1" y="205.3">N9</text>
<text x="89.9" y="206.1">VSS</text>
<text x="114.1" y="206.1">VDD</text>
<text x="120.4" y="205.3">M9</text>
<text x="280.7" y="205.3">N9</text>
<text x="285.5" y="206.1">VSS</text>
<text x="309.7" y="206.1">VDD</text>
<text x="316" y="205.3">M9</text>
<text x="89.7" y="210.4">SDRAM_DDR3_X8_78-Ball_generic (9X11.5)</text>
<text x="285.2" y="210.4">SDRAM_DDR3_X8_78-Ball_generic (9X11.5)</text>
<text x="229.5" y="239.9">VCC_VTT</text>
<text x="390.7" y="237.1">40R2</text>
<text x="162.3" y="249.5">[3,10,11]</text>
<text x="175.3" y="248.4">DDR3B_BA0</text>
<text x="175.3" y="250.9">DDR3B_BA1</text>
<text x="196.3" y="248.3">R1102-A</text>
<text x="196.4" y="250.8">R1102-B</text>
<text x="214.9" y="248.3">40R2</text>
<text x="214.9" y="250.8">40R2</text>
<text x="280.7" y="250">Copyright</text>
<text x="162.3" y="252.1">[3,10,11]</text>
<text x="162.3" y="254.6">[3,10,11]</text>
<text x="175.3" y="253.5">DDR3B_BA2</text>
<text x="196.3" y="253.4">R1102-C</text>
<text x="214.9" y="253.4">40R2</text>
<text x="280.7" y="257.7">Company</text>
<text x="162.3" y="262.2">[3,10,11]</text>
<text x="162.3" y="259.7">[3,10,11]</text>
<text x="175.3" y="263.6">DDR3B_CAS#</text>
<text x="175.3" y="261.1">DDR3B_RAS#</text>
<text x="175.3" y="258.5">DDR3B_WE#</text>
<text x="196.2" y="258.4">R1102-D</text>
<text x="196.3" y="261">R1103-A</text>
<text x="196.4" y="263.5">R1103-B</text>
<text x="214.9" y="258.4">40R2</text>
<text x="214.9" y="261">40R2</text>
<text x="214.9" y="263.5">40R2</text>
<text x="162.3" y="264.8">[3,10,11]</text>
<text x="162.3" y="269.9">[3,10,11]</text>
<text x="162.3" y="267.3">[3,10,11]</text>
<text x="175.3" y="268.7">DDR3B_CKE</text>
<text x="175.3" y="266.2">DDR3B_ODT</text>
<text x="196.2" y="268.6">R1103-D</text>
<text x="196.3" y="266.1">R1103-C</text>
<text x="214.9" y="266.1">40R2</text>
<text x="214.9" y="268.6">40R2</text>
<text x="280.7" y="265.3">Sheet name</text>
<text x="162.3" y="274.9">[3,10,11]</text>
<text x="175.3" y="273.8">DDR3B_CS#</text>
<text x="196.3" y="273.7">R1000-C</text>
<text x="214.9" y="273.7">40R2</text>
<text x="280.7" y="272.9">Project</text>
<text x="280.7" y="280.8">Revision</text>
<text x="311.1" y="280.8">Designed</text>
<text x="341.6" y="280.8">Date</text>
<text x="374.4" y="280.8">Sheet/sheets</text>
</g>
</svg>
